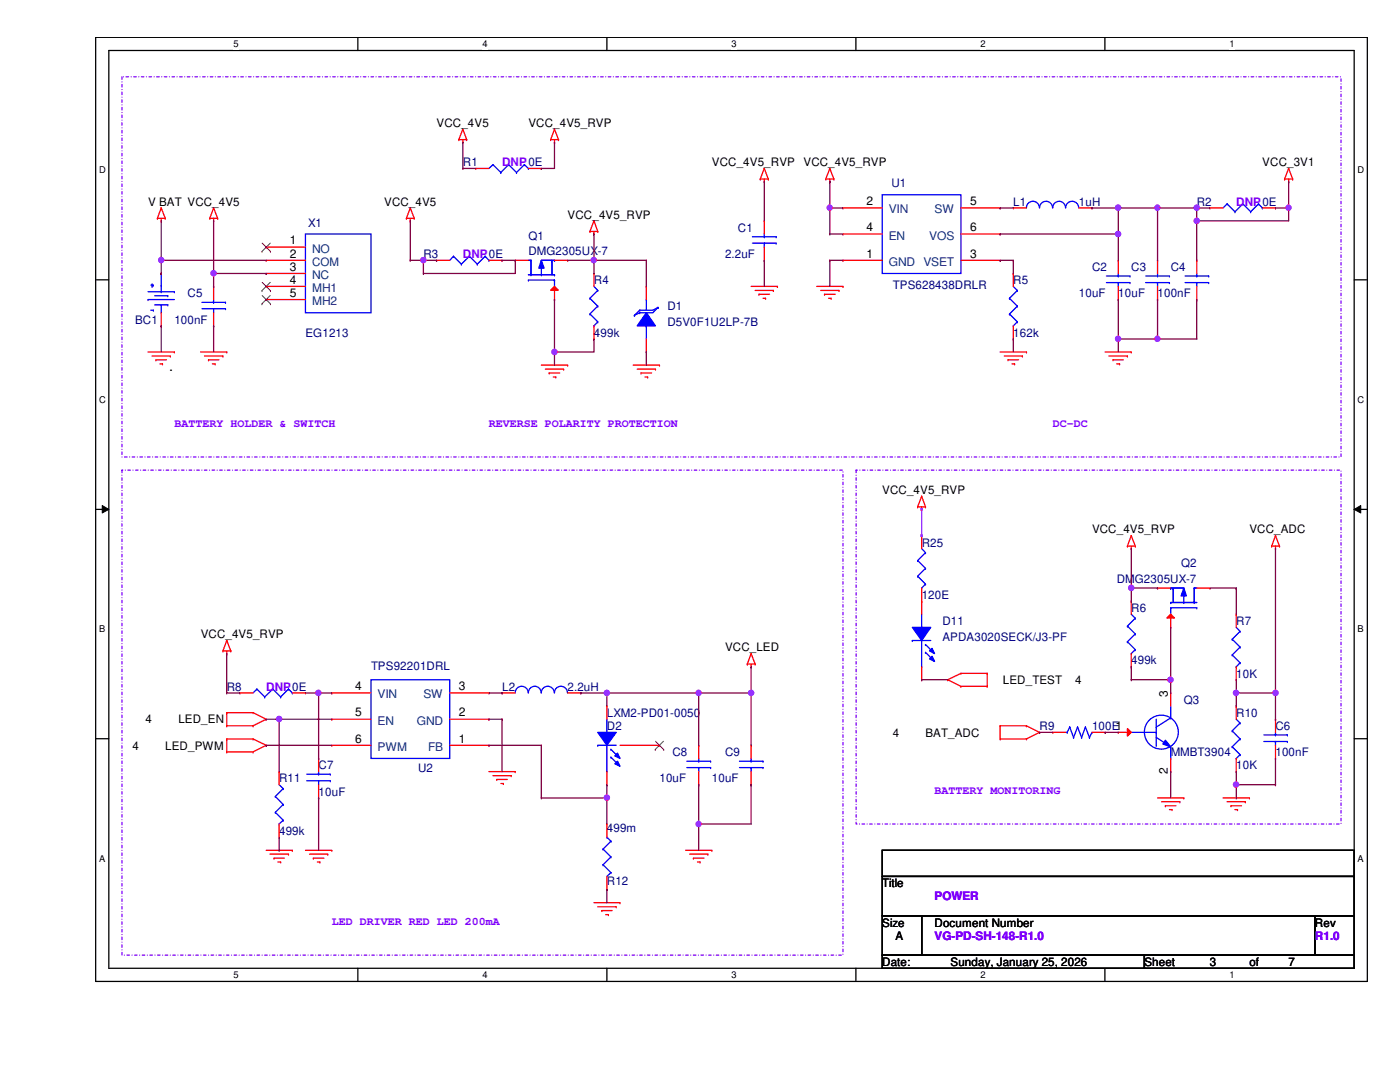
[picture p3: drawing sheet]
<svg xmlns="http://www.w3.org/2000/svg" width="279mm" height="216mm" viewBox="0 0 279 216" stroke-linecap="round" stroke-linejoin="round" font-family="sans-serif">
<path d="M19.1 7.5h253.8v188.3h-253.8zM21.7 10.1h248.6v183.1h-248.6z" fill="none" stroke="#000" stroke-width=".25"/>
<g fill="#fff">
<path d="M46.6 7.7h1v2.1h-1z"/>
<path d="M46.6 193.5h1v2.1h-1z"/>
</g>
<path d="M71.4 7.5v2.6M71.4 193.2v2.6" fill="none" stroke="#000" stroke-width=".25"/>
<g fill="#fff">
<path d="M96.3 7.7h1v2.1h-1z"/>
<path d="M96.3 193.5h1v2.1h-1z"/>
</g>
<path d="M121.1 7.5v2.6M121.1 193.2v2.6" fill="none" stroke="#000" stroke-width=".25"/>
<g fill="#fff">
<path d="M146 7.7h1v2.1h-1z"/>
<path d="M146 193.5h1v2.1h-1z"/>
</g>
<path d="M170.8 7.5v2.6M170.8 193.2v2.6" fill="none" stroke="#000" stroke-width=".25"/>
<g fill="#fff">
<path d="M195.7 7.7h1v2.1h-1z"/>
<path d="M195.7 193.5h1v2.1h-1z"/>
</g>
<path d="M220.5 7.5v2.6M220.5 193.2v2.6" fill="none" stroke="#000" stroke-width=".25"/>
<g fill="#fff">
<path d="M245.4 7.7h1v2.1h-1z"/>
<path d="M245.4 193.5h1v2.1h-1z"/>
<path d="M19.8 32.9h1.3v2.1h-1.3z"/>
<path d="M270.9 32.9h1.3v2.1h-1.3z"/>
<path d="M19.8 78.7h1.3v2.1h-1.3z"/>
<path d="M270.9 78.7h1.3v2.1h-1.3z"/>
</g>
<path d="M19.1 55.8h2.6M270.3 55.8h2.6" fill="none" stroke="#000" stroke-width=".25"/>
<g fill="#fff">
<path d="M19.8 124.5h1.2v2.1h-1.2z"/>
<path d="M270.9 124.5h1.3v2.1h-1.3z"/>
</g>
<path d="M19.1 101.6h2.6M270.3 101.6h2.6" fill="none" stroke="#000" stroke-width=".25"/>
<path d="M20.4 100.9l1.3 .7-1.3 .8zM270.3 101.6l1.3-.7v1.5z" fill="#000"/>
<path d="M20.4 100.9l1.3 .7-1.3 .8zM270.3 101.6l1.3-.7v1.5z" fill="none" stroke="#000" stroke-width=".2"/>
<g fill="#fff">
<path d="M19.8 170.3h1.2v2h-1.2z"/>
<path d="M270.9 170.3h1.3v2h-1.3z"/>
</g>
<path d="M19.1 147.4h2.6M270.3 147.4h2.6M176.1 169.7h94.2v5.2h-94.2zM176.1 174.9h94.2v7.9h-94.2zM176.1 182.8h7.8v7.8h-7.8zM176.1 190.6h52.3v2.6h-52.3zM183.9 182.8h78.5v7.8h-78.5zM228.4 190.6h41.9v2.6h-41.9zM262.4 182.8h7.9v7.8h-7.9z" fill="none" stroke="#000" stroke-width=".25"/>
<path d="M24.3 15.3h243.3v75.9h-243.3zM24.3 93.8h143.9v96.8h-143.9zM170.9 93.8h96.7v70.6h-96.7z" fill="none" stroke="#8000ff" stroke-width=".25" stroke-dasharray=".5 .5 0 .5"/>
<g fill="none" stroke="#f00" stroke-width=".25">
<path d="M91.6 27.9h.1M91.6 27.9h1.5M92.4 28.4h.1M92.4 25.8h.1M92.4 27.9v.5M92.4 25.8l-.8 2.1M92.4 25.8l.7 2.1M93.1 27.9h.1M109.9 27.9h.1M109.9 27.9h1.6M110.7 28.4h.1M110.7 25.8h.1"/>
<path d="M110.7 27.9v.5M110.7 25.8l-.8 2.1M110.7 25.8l.8 2.1M111.5 27.9h.1M151.7 35.7h.1M151.7 35.7h1.6M152.5 36.2h.1M152.5 33.6h.1M152.5 35.7v.5M152.5 33.6l-.8 2.1M152.5 33.6l.8 2.1M153.3 35.7h.1"/>
<path d="M164.8 35.7h.1M164.8 35.7h1.6M165.6 36.2h.1M165.6 33.6h.1M165.6 35.7v.5M165.6 33.6l-.8 2.1M165.6 33.6l.8 2.1M166.4 35.7h.1M256.4 35.7h.1M256.4 35.7h1.6M257.2 36.2h.1M257.2 33.6h.1"/>
<path d="M257.2 35.7v.5M257.2 33.6l-.8 2.1M257.2 33.6l.8 2.1M258 35.7h.1M31.4 43.6h.1M31.4 43.6h1.6M32.2 44.1h.1M32.2 41.5h.1M32.2 43.6v.5M32.2 41.5l-.8 2.1M32.2 41.5l.8 2.1M33 43.6h.1"/>
<path d="M41.9 43.6h.1M41.9 43.6h1.5M42.6 44.1h.1M42.6 41.5h.1M42.6 43.6v.5M42.6 41.5l-.7 2.1M42.6 41.5l.8 2.1M43.4 43.6h.1M81.1 43.6h.1M81.1 43.6h1.6M81.9 44.1h.1M81.9 41.5h.1"/>
<path d="M81.9 43.6v.5M81.9 41.5l-.8 2.1M81.9 41.5l.8 2.1M82.7 43.6h.1M117.7 46.2h.1M117.7 46.2h1.6M118.5 46.7h.1M118.5 44.1h.1M118.5 46.2v.5M118.5 44.1l-.8 2.1M118.5 44.1l.8 2.1M119.3 46.2h.1"/>
<path d="M149.9 57.1h5.3M150.7 58h3.6M151.5 58.7h.1M151.5 58.7h2.1M152.3 59.5h.5M152.8 59.5h.1M154.3 58h.1M155.2 57.1h.1M163 57.1h5.2M163.8 58h3.6M164.5 58.7h.1M164.5 58.7h2.2"/>
<path d="M165.4 59.5h.5M165.9 59.5h.1M167.4 58h.1M168.2 57.1h.1M29.5 70.2h5.3M30.4 71h3.6M31.1 71.8h.1M31.1 71.8h2.1M31.9 72.6h.5M32.4 72.6h.1M34 71h.1M34.8 70.2h.1"/>
<path d="M40 70.2h5.3M40.8 71h3.7M41.6 71.8h.1M41.6 71.8h2.1M42.4 72.6h.5M42.9 72.6h.1M44.5 71h.1M45.3 70.2h.1M108 72.9h5.3M108.8 73.7h3.7M109.6 74.4h.1M109.6 74.4h2.1"/>
<path d="M110.4 75.2h.5M110.9 75.2h.1M112.5 73.7h.1M113.3 72.9h.1M126.4 72.9h5.2M127.2 73.7h3.6M127.9 74.4h.1M127.9 74.4h2.1M128.7 75.2h.5M129.2 75.2h.1M130.8 73.7h.1M131.6 72.9h.1"/>
<path d="M199.6 70.2h5.3M200.4 71h3.6M201.2 71.8h.1M201.2 71.8h2.1M202 72.6h.5M202.5 72.6h.1M204 71h.1M204.9 70.2h.1M220.6 70.2h5.2M221.3 71h3.7M222.1 71.8h.1M222.1 71.8h2.1"/>
<path d="M222.9 72.6h.5M223.4 72.6h.1M225 71h.1M225.8 70.2h.1M183.9 99h.1M183.9 99l-.8 2.1M183.9 99l.8 2.1M183.1 101.1h.1M183.1 101.1h1.6M183.9 101.6h.1M183.9 101.1v.5M184.7 101.1h.1"/>
<path d="M225 109h.1M225 109h1.6M225.8 109.5h.1M225.8 106.9h.1M225.8 109v.5M225.8 106.9l-.8 2.1M225.8 106.9l.8 2.1M226.6 109h.1M253.8 109h.1M253.8 109h1.6M254.6 109.5h.1M254.6 106.9h.1"/>
<path d="M254.6 109v.5M254.6 106.9l-.8 2.1M254.6 106.9l.8 2.1M255.4 109h.1M44.5 129.9h.1M44.5 129.9h1.6M45.3 130.4h.1M45.3 127.8h.1M45.3 129.9v.5M45.3 127.8l-.8 2.1M45.3 127.8l.8 2.1M46.1 129.9h.1"/>
<path d="M149.1 132.5h.1M149.1 132.5h1.6M149.9 133.1h.1M149.9 130.4h.1M149.9 132.5v.6M149.9 130.4l-.8 2.1M149.9 130.4l.8 2.1M150.7 132.5h.1M189.1 135.6h.1M189.1 135.6l2.7 1.3M191.8 134.4h.1M191.8 136.9h.1"/>
<path d="M191.8 134.4l-2.7 1.2M191.8 134.4h5.2M191.8 136.9h5.2M197 134.4h.1M197 136.9h.1M197 134.4v2.5M45.3 142.2h.1M45.3 144.8h.1M45.3 147.4h.1M45.3 150h.1M45.3 142.2h5.2M45.3 142.2v2.6"/>
<path d="M45.3 147.4v2.6M45.3 144.8h5.2M45.3 147.4h5.2M45.3 150h5.2M50.5 142.2h.1M50.5 144.8h.1M50.5 147.4h.1M50.5 150h.1M50.5 142.2l2.6 1.3M50.5 147.4l2.6 1.3M53.1 143.5h.1M53.1 148.7h.1"/>
<path d="M53.1 143.5l-2.6 1.3M53.1 148.7l-2.6 1.3M97.6 154h5.2M98.4 154.8h3.6M99.1 155.5h.1M99.1 155.5h2.2M99.9 156.3h.6M100.5 156.3h.1M102 154.8h.1M102.8 154h.1M199.6 144.8h.1M199.6 147.4h.1"/>
<path d="M199.6 144.8h5.3M199.6 147.4h5.3M199.6 144.8v2.6M204.9 144.8h.1M204.9 147.4h.1M204.9 144.8l2.6 1.3M207.5 146.1h.1M207.5 146.1l-2.6 1.3M231 159.2h5.3M231.8 160h3.7M235.5 160h.1M236.3 159.2h.1"/>
<path d="M244.1 159.2h5.2M244.9 160h3.6M248.5 160h.1M249.3 159.2h.1M53.1 169.7h5.2M53.9 170.4h3.7M54.7 171.2h.1M54.7 171.2h2.1M55.5 172h.5M56 172h.1M57.6 170.4h.1M58.3 169.7h.1"/>
<path d="M61 169.7h5.2M61.8 170.4h3.6M62.5 171.2h.1M62.5 171.2h2.1M63.3 172h.5M63.8 172h.1M65.4 170.4h.1M66.2 169.7h.1M136.8 169.7h5.3M137.6 170.4h3.7M138.4 171.2h.1M138.4 171.2h2.1"/>
<path d="M139.2 172h.5M139.7 172h.1M141.3 170.4h.1M142.1 169.7h.1M232.6 160.8h.1M232.6 160.8h2.1M233.4 161.5h.5M233.9 161.5h.1M245.7 160.8h.1M245.7 160.8h2.1M246.5 161.5h.5M247 161.5h.1"/>
<path d="M118.5 180.1h5.2M119.3 180.9h3.7M120.1 181.7h.1M120.1 181.7h2.1M120.9 182.5h.5M121.4 182.5h.1M123 180.9h.1M123.7 180.1h.1"/>
</g>
<path d="M182.1 127.8h.1M182.1 127.8h3.7M183.9 125.2h.1M183.9 133.1h.1M183.9 122.6v2.6M183.9 127.8v5.3" fill="none" stroke="#00f" stroke-width=".25"/>
<path d="M182.1 125.2h3.7l-1.9 2.6z" fill-rule="evenodd" fill="#00f"/>
<path d="M182.1 125.2h3.7l-1.9 2.6z" fill="none" stroke="#00f" stroke-width=".25"/>
<path d="M186 130.9l.5 1.1-1-.5z" fill-rule="evenodd" fill="#00f"/>
<path d="M186 130.9l.5 1.1-1-.5z" fill="none" stroke="#00f" stroke-width=".25"/>
<path d="M186 129.4l.5 1-1-.5z" fill-rule="evenodd" fill="#00f"/>
<g fill="none" stroke="#00f" stroke-width=".25">
<path d="M176.1 38.9h15.7v15.7h-15.7zM29.5 59.8h.1M29.5 59.8h5.3M29.5 58.2h5.3M30.1 56.9h.5M30.4 57.1h.1M30.4 56.6v.5M30.6 56.9h.1M30.9 59h2.6M32.2 58.2h.1M32.2 54.6h.1M32.2 54.6v3.6"/>
<path d="M33.5 59h.1M34.8 58.2h.1M61 46.7h13v15.7h-13zM244.9 40.7h.1M244.9 40.7l-.8 .8M244.9 40.7l1.6 1.5M246.5 42.2h.1M248 40.7h.1M248 40.7l-1.5 1.5M248 40.7l1.6 1.5M249.6 42.2h.1M251.2 40.7h.1"/>
<path d="M251.2 40.7l-1.6 1.5M251.2 40.7l.7 .8M251.9 41.5h.1M30.1 61.9h.5M30.6 61.9h.1M30.9 60.8h2.6M32.2 60.8h.1M32.2 60.8v1.6M33.5 60.8h.1M184.7 128.6h.1M184.7 130.2h.1M184.7 128.6l1.6 1.6"/>
<path d="M184.7 130.2l1.6 1.5M186 129.4l.5 1-1-.5zM61.2 155.8h4.7M61.2 154.5h4.7M63.6 154.5h.1M63.6 155.8h.1M63.6 154v.5M63.6 155.8v.8M65.9 155.8h.1M65.9 154.5h.1M119.3 148.7h.1M119.3 148.7h3.7"/>
<path d="M121.1 146.1h.1M121.1 154h.1M121.1 143.5v2.6M121.1 148.7v5.3M121.9 149.5h.1M121.9 151.1h.1M121.9 149.5l1.6 1.6M121.9 151.1l1.6 1.6M120.4 172.6h.1M120.4 169.4h.1M120.4 172.6l1.5 1.5M120.4 169.4l1.5 1.6"/>
<path d="M121.1 167h.1M121.1 167l.8 .9M121.9 174.1h.1M121.9 171h.1M121.9 167.9h.1M121.9 174.1l-.8 .8M121.9 171l-1.5 1.6M121.9 167.9l-1.5 1.5"/>
</g>
<g fill="none" stroke="#f00" stroke-width=".25">
<path d="M32.2 54.6h.1M53.1 49.3h.1M53.1 51.9h.1M53.1 54.6h.1M53.1 57.1h.1M53.1 59.8h.1M53.1 51.9h7.9M53.1 49.3h7.9M53.1 54.6h7.9M53.1 57.1h7.9M53.1 59.8h7.9M168.2 51.9h.1"/>
<path d="M168.2 41.5h.1M168.2 46.7h.1M168.2 51.9h7.9M168.2 41.5h7.9M168.2 46.7h7.9M191.8 51.9h7.8M191.8 41.5h7.8M191.8 46.7h7.8M199.6 51.9h.1M199.6 41.5h.1M199.6 46.7h.1M241.5 41.5h.1"/>
<path d="M241.5 41.5h2.6M251.9 41.5h2.7M254.6 41.5h.1M32.2 65h.1M32.2 62.4v2.6M183.9 120h.1M183.9 120v2.6M183.9 135.6h.1M183.9 133.1v2.5M63.6 151.3h.1M63.6 159.2h.1M63.6 151.3v2.7"/>
<path d="M63.6 156.6v2.6M121.1 177.5h.1M121.1 164.4h.1M121.1 164.4v2.6M121.1 174.9v2.6"/>
</g>
<path d="M52.3 50.2h.1M52.3 58h.1M52.3 48.5l1.7 1.7M52.3 56.3l1.7 1.7M52.3 59l1.7 1.6M53.9 48.5l-1.6 1.7M53.9 56.3l-1.6 1.7M53.9 59l-1.6 1.6M54 50.2h.1M54 58h.1M52.3 60.6h.1M54 60.6h.1" fill="none" stroke="#804000" stroke-width=".2"/>
<path d="M119.3 146.1h3.7l-1.9 2.6z" fill-rule="evenodd" fill="#00f"/>
<path d="M119.3 146.1h3.7l-1.9 2.6z" fill="none" stroke="#00f" stroke-width=".25"/>
<path d="M122.7 152.4l.5-.5 .5 1z" fill-rule="evenodd" fill="#00f"/>
<path d="M122.7 152.4l.5-.5 .5 1z" fill="none" stroke="#00f" stroke-width=".25"/>
<path d="M122.7 150.8l.5-.5 .5 1z" fill-rule="evenodd" fill="#00f"/>
<g fill="none" stroke="#00f" stroke-width=".25">
<path d="M233.6 117.3h.1M233.6 117.3h2.7M234.1 117.6h.1M234.1 117.3h.1M234.1 117.3v2.9M236.3 118.7v1.5M238.3 117.3h.1M238.3 120h.1M238.3 117.3h.5M238.3 117.3v2.9M233.6 120.2h.1M233.6 121.3h.1"/>
<path d="M233.6 120.2h5.2M233.6 121.3v1.3M233.6 121.3h5.2M236.3 120.2h.1M238.3 120.2h.1M238.8 121.3h.1M122.7 150.8l.5-.5 .5 1z"/>
</g>
<path d="M121.1 140.9h.1M121.1 156.6h.1M121.1 140.9v2.6M121.1 154v2.6M123.7 148.7h7.9M131.6 148.7h.1" fill="none" stroke="#f00" stroke-width=".25"/>
<path d="M130.8 149.6h.1M130.8 147.9l1.7 1.7M132.4 147.9l-1.6 1.7M132.5 149.6h.1" fill="none" stroke="#804000" stroke-width=".2"/>
<path d="M236.3 117.3l.5 1.6h-1.1z" fill="#00f"/>
<path d="M236.3 117.3l.5 1.6h-1.1z" fill="none" stroke="#00f" stroke-width=".25"/>
<path d="M233.6 122.6l.8 .7h-1.5z" fill="#f00"/>
<path d="M231 117.3h.1M231 117.3h2.6M238.8 117.3h2.7M241.5 117.3h.1M233.6 122.6l.8 .7h-1.5zM233.6 125.2h.1M233.6 122.6v2.6" fill="none" stroke="#f00" stroke-width=".25"/>
<g fill="none" stroke="#00f" stroke-width=".25">
<path d="M105.5 55.9h.1M105.5 54.8h5.2M105.5 51.9h.5M105.5 55.9h5.2M106 51.9h.1M106 54.6h.1M106 54.8h.1M106 51.9v2.9M108 54.8h.1M108 51.9h2.7M108 53.3v1.5M110.2 52.2h.1"/>
<path d="M110.2 51.9h.1M110.2 51.9v2.9M110.7 54.8h.1M110.7 51.9h.1M110.7 55.9h.1M110.7 55.9v1.2"/>
</g>
<path d="M108 51.9l.6 1.6h-1.1z" fill="#00f"/>
<path d="M108 51.9l.6 1.6h-1.1z" fill="none" stroke="#00f" stroke-width=".25"/>
<path d="M109.9 57.9l.8-.8 .7 .8z" fill="#f00"/>
<g fill="none" stroke="#f00" stroke-width=".25">
<path d="M102.8 51.9h.1M102.8 51.9h2.7M109.9 57.9l.8-.8 .7 .8zM110.7 59.8h.1M110.7 57.1v2.7M110.7 51.9h2.6M113.3 51.9h.1M202.2 41.5h.1M202.2 41.5h2.7M215.3 41.5h2.6M217.9 41.5h.1M183.9 106.9h.1"/>
<path d="M183.9 120h.1M183.9 106.9v2.6M183.9 117.3v2.7M66.2 138.3h.1M66.2 138.3h7.8M89.7 138.3h7.9M97.6 138.3h.1M100.2 138.3h.1M100.2 138.3h2.6M113.3 138.3h2.6M115.9 138.3h.1M66.2 143.5h.1"/>
<path d="M66.2 148.7h.1M66.2 148.7h7.8M66.2 143.5h7.8M89.7 148.7h7.9M89.7 143.5h7.9M97.6 148.7h.1M97.6 143.5h.1M149.9 148.7h.1M149.9 156.6h.1M149.9 148.7v2.6M149.9 154v2.6M254.6 143.5h.1"/>
<path d="M254.6 151.3h.1M254.6 143.5v2.6M254.6 148.7v2.6"/>
</g>
<g fill="none" stroke="#00f" stroke-width=".25">
<path d="M129 59.8h.1M129 59.8v2.1M204.9 41.5a1.29 1.29 0 0 1 1.2-1.3 1.29 1.29 0 0 1 1.3 1.3 1.31 1.31 0 0 1 1.3-1.3 1.31 1.31 0 0 1 1.4 1.3M210.1 41.5a1.27 1.27 0 0 1 1.3-1.3 1.27 1.27 0 0 1 1.2 1.3M212.7 41.5a1.29 1.29 0 0 1 1.3-1.3 1.29 1.29 0 0 1 1.3 1.3M129 65h.1M129 65v2.6M183.1 111.8h.1M183.1 115h.1M183.1 111.8l1.6 1.6M183.1 115l1.6 1.5M183.9 117.3h.1"/>
<path d="M183.9 109.5l.8 .8M184.7 110.3h.1M184.7 113.4h.1M184.7 116.5h.1M184.7 110.3l-1.6 1.5M184.7 113.4l-1.6 1.6M184.7 116.5l-.8 .8M74 135.6h15.7v15.7h-15.7zM102.8 138.3a1.29 1.29 0 0 1 1.3-1.4 1.29 1.29 0 0 1 1.3 1.4M105.5 138.3a1.27 1.27 0 0 1 1.2-1.4 1.27 1.27 0 0 1 1.3 1.4M108 138.3a1.29 1.29 0 0 1 1.3-1.4 1.29 1.29 0 0 1 1.3 1.4M110.7 138.3a1.29 1.29 0 0 1 1.3-1.4 1.29 1.29 0 0 1 1.2 1.4"/>
<path d="M147.6 153.2h4.7M147.6 151.9h4.7M149.9 151.9h.1M149.9 153.2h.1M149.9 151.3v.6M149.9 153.2v.8M152.3 153.2h.1M152.3 151.9h.1M252.2 148h4.7M252.2 146.6h4.7M254.6 146.6h.1M254.6 148h.1"/>
<path d="M254.6 146.1v.5M254.6 148v.7M256.9 148h.1M256.9 146.6h.1"/>
</g>
<path d="M129 62.4l1.8 2.6h-3.6z" fill-rule="evenodd" fill="#00f"/>
<g fill="none" stroke="#00f" stroke-width=".25">
<path d="M98.4 32.9h.1M98.4 32.9l-.8 .7M98.4 32.9l1.5 1.5M99.9 34.4h.1M101.5 32.9h.1M101.5 32.9l-1.6 1.5M101.5 32.9l1.6 1.5M103.1 34.4h.1M104.6 32.9h.1M104.6 32.9l-1.5 1.5M104.6 32.9l.9 .7M105.5 33.6h.1"/>
<path d="M42.6 59.8v.5M90.5 51.1h.1M90.5 51.1l-.8 .8M90.5 51.1l1.6 1.6M92.1 52.7h.1M93.7 51.1h.1M93.7 51.1l-1.6 1.6M93.7 51.1l1.6 1.6M95.3 52.7h.1M96.8 51.1h.1M96.8 51.1l-1.5 1.6M96.8 51.1l.8 .8"/>
<path d="M97.6 51.9h.1M150.2 48.5h4.7M150.2 47.2h4.7M152.5 47.2h.1M152.5 48.5h.1M152.5 46.7v.5M152.5 48.5v.8M154.9 48.5h.1M154.9 47.2h.1M201.5 59.5h.1M201.5 59.5l1.5 1.6M202.2 57.1l.8 .9"/>
<path d="M203 58h.1M203 58l-1.5 1.5M220.8 56.4h4.7M220.8 55.1h4.7M223.2 55.1h.1M223.2 56.4h.1M223.2 54.6v.5M223.2 56.4v.7M225.5 56.4h.1M225.5 55.1h.1M228.6 56.4h4.8M228.6 55.1h4.8"/>
<path d="M231 55.1h.1M231 56.4h.1M231 54.6v.5M231 56.4v.7M233.4 56.4h.1M233.4 55.1h.1M236.5 56.4h4.7M236.5 55.1h4.7M238.8 55.1h.1M238.8 56.4h.1M238.8 54.6v.5M238.8 56.4v.7"/>
<path d="M241.2 56.4h.1M241.2 55.1h.1M40.3 61.6h4.7M40.3 60.3h4.7M42.6 60.3h.1M42.6 61.6h.1M42.6 61.6v.8M45 61.6h.1M45 60.3h.1M126.6 62.9h.1M127.7 61.9h.1M127.7 62.4h.1"/>
<path d="M127.7 61.9l-1.1 1M127.7 62.4l-1.1 .5M129 62.4l1.8 2.6h-3.6zM131.3 61.3h.1M131.3 61.3l-1 .6h-2.6M131.3 61.3l-1 1.1h-2.6M201.5 62.7h.1M201.5 62.7l1.5 1.5M202.2 65h.1M203 61.1h.1M203 64.2h.1M203 61.1l-1.5 1.6"/>
<path d="M203 64.2l-.8 .8M51.3 137.5h.1M51.3 137.5l-.8 .8M51.3 137.5l1.5 1.6M52.8 139.1h.1M54.4 137.5h.1M54.4 137.5l-1.6 1.6M54.4 137.5l1.6 1.6M56 139.1h.1M57.6 137.5h.1M57.6 137.5l-1.6 1.6M57.6 137.5l.7 .8"/>
<path d="M58.3 138.3h.1M225 124.9h.1M225 128.1h.1M225 124.9l1.6 1.6M225 128.1l1.6 1.5M225.8 130.4h.1M225.8 122.6l.8 .8M226.6 123.4h.1M226.6 126.5h.1M226.6 129.6h.1M226.6 123.4l-1.6 1.5M226.6 126.5l-1.6 1.6"/>
<path d="M226.6 129.6l-.8 .8M54.9 158.9h.1M54.9 158.9l1.6 1.6M55.7 156.6l.8 .8M56.5 157.4h.1M56.5 157.4l-1.6 1.5M137.1 153.2h4.7M137.1 151.9h4.7M139.4 151.9h.1M139.4 153.2h.1M139.4 151.3v.6M139.4 153.2v.8"/>
<path d="M141.8 153.2h.1M141.8 151.9h.1M212.7 146.1h.3M213 146.1h.1M213.5 145.1h.1M213.5 145.1l-.5 1M213.5 145.1l.7 2.1M214.2 147.2h.1M215.1 145.1h.1M215.1 145.1l-.9 2.1M215.1 145.1l.8 2.1M215.9 147.2h.1"/>
<path d="M216.6 145.1h.1M216.6 145.1l-.7 2.1M216.6 145.1l.8 2.1M217.4 147.2h.1M217.9 146.1h.1M217.9 146.1l-.5 1.1M225.8 146.1h5M230.8 146.1h.1M230.8 148.7h.1M230.8 145.1h.1M230.8 143.5v5.2M230.8 147.2l2.8 1.8"/>
<path d="M233.6 143.3h.1M233.6 149h.1M233.6 151.3h.1M233.6 140.9v2.4M233.6 149v2.3M233.6 143.3l-2.8 1.8M245.9 145.8h.1M245.9 149h.1M245.9 145.8l1.6 1.6M245.9 149l1.6 1.6M246.7 151.3h.1M246.7 143.5l.8 .8"/>
<path d="M247.5 144.3h.1M247.5 147.4h.1M247.5 150.6h.1M247.5 144.3l-1.6 1.5M247.5 147.4l-1.6 1.6M247.5 150.6l-.8 .7M54.9 162.1h.1M54.9 162.1l1.6 1.6M55.7 164.4h.1M56.5 160.5h.1M56.5 163.7h.1M56.5 160.5l-1.6 1.6"/>
<path d="M56.5 163.7l-.8 .7"/>
<circle cx="231.8" cy="146.1" r="3.4"/>
</g>
<g fill="none" stroke="#f00" stroke-width=".25">
<path d="M95 33.6h.1M95 33.6h2.6M105.5 33.6h2.5M108 33.6h.1M42.6 57.1h.1M42.6 57.1v2.7M87.1 51.9h.1M87.1 51.9h2.6M97.6 51.9h2.6M100.2 51.9h.1M129 57.1h.1M129 57.1v2.7"/>
<path d="M152.5 44.1h.1M152.5 51.9h.1M152.5 44.1v2.6M152.5 49.3v2.6M202.2 54.6h.1M202.2 54.6v2.5M223.2 51.9h.1M223.2 59.8h.1M223.2 51.9v2.7M223.2 57.1v2.7M231 51.9h.1M231 59.8h.1"/>
<path d="M231 51.9v2.7M231 57.1v2.7M238.8 51.9h.1M238.8 59.8h.1M238.8 51.9v2.7M238.8 57.1v2.7M42.6 65h.1M42.6 62.4v2.6M129 70.2h.1M129 67.6v2.6M202.2 67.6h.1M202.2 65v2.6"/>
<path d="M225.8 120h.1M225.8 120v2.6M47.9 138.3h.1M47.9 138.3h2.6M58.3 138.3h2.7M61 138.3h.1M225.8 133.1h.1M225.8 130.4v2.7M55.7 154h.1M55.7 154v2.6M139.4 148.7h.1M139.4 156.6h.1"/>
<path d="M139.4 148.7v2.6M139.4 154v2.6M210.1 146.1h.1M210.1 146.1h2.6M217.9 146.1h2.7M220.6 146.1h.1M246.7 140.9h.1M246.7 154h.1M246.7 140.9v2.6M246.7 151.3v2.7M55.7 167h.1M55.7 164.4v2.6"/>
</g>
<path d="M232.6 147.7l1 1.3-1.5-.5z" fill="#00f"/>
<path d="M232.6 147.7l1 1.3-1.5-.5z" fill="none" stroke="#00f" stroke-width=".25"/>
<path d="M225 145.4l.8 .7-.8 .8z" fill="#f00"/>
<g fill="none" stroke="#f00" stroke-width=".25">
<path d="M118.5 54.6h.1M118.5 54.6v2.5M118.5 67.6h.1M118.5 65v2.6M233.6 138.3h.1M233.6 138.3v2.6M246.7 122.6h.1M246.7 135.6h.1M246.7 122.6v2.6M246.7 133.1v2.5M223.2 146.1h.1M223.2 146.1h2.6"/>
<path d="M225 145.4l.8 .7-.8 .8zM233.6 154h.1M233.6 151.3v2.7"/>
</g>
<g fill="none" stroke="#00f" stroke-width=".25">
<path d="M117.7 59.5h.1M117.7 59.5l1.6 1.6M118.5 57.1l.8 .9M119.3 58h.1M119.3 58l-1.6 1.5M117.7 62.7h.1M117.7 62.7l1.6 1.5M118.5 65h.1M119.3 61.1h.1M119.3 64.2h.1M119.3 61.1l-1.6 1.6M119.3 64.2l-.8 .8"/>
<path d="M245.9 127.5h.1M245.9 130.7h.1M245.9 127.5l1.6 1.6M245.9 130.7l1.6 1.5M246.7 133.1h.1M246.7 125.2l.8 .8M247.5 126h.1M247.5 129.1h.1M247.5 132.2h.1M247.5 126l-1.6 1.5M247.5 129.1l-1.6 1.6M247.5 132.2l-.8 .9"/>
</g>
<path d="M113.3 51.9h5.2M118.5 51.9h.1" fill="none" stroke="#800040" stroke-width=".25"/>
<circle cx="118.5" cy="51.9" r=".51" fill="#f0f"/>
<circle cx="118.5" cy="51.9" r=".51" fill="none" stroke="#f0f" stroke-width=".25"/>
<g fill="none" stroke="#800040" stroke-width=".25">
<path d="M92.4 33.6h.1M92.4 28.4h.1M92.4 33.6h2.6M92.4 28.4v5.2M108 33.6h.1M110.7 28.4h.1M110.7 28.4v5.2h-2.7M165.6 36.2h.1M165.6 36.2v5.3M32.2 51.9h.1M32.2 44.1v7.8M42.6 54.6h.1"/>
<path d="M42.6 54.6h10.5M42.6 44.1v10.5M53.1 54.6h.1M81.9 51.9h.1M81.9 44.1v7.8M110.7 59.8h.1M110.7 59.8v10.4M118.5 51.9h.1M118.5 46.7h.1M118.5 46.7v7.9M165.6 51.9h.1M165.6 51.9v5.2"/>
<path d="M32.2 65h.1M32.2 65v5.2M118.5 67.6h.1M118.5 67.6v2.6"/>
</g>
<circle cx="165.6" cy="41.4" r=".5" fill="#f0f"/>
<circle cx="165.6" cy="41.4" r=".5" fill="none" stroke="#f0f" stroke-width=".25"/>
<g fill="none" stroke="#800040" stroke-width=".25">
<path d="M152.5 36.2h.1M152.5 36.2v7.9M152.5 51.9h.1M152.5 51.9v5.2M165.6 46.7h.1M165.6 41.5h.1M165.6 51.9h.1M165.6 46.7h2.6M165.6 41.5h2.6M165.6 41.5v5.2M165.6 51.9h2.6M199.6 51.9h.1"/>
<path d="M199.6 41.5h.1M199.6 46.7h.1M199.6 46.7h23.6M199.6 41.5h2.6M199.6 51.9h2.6M202.2 51.9h.1M202.2 51.9v2.7M217.9 41.5h.1M217.9 41.5h5.3M202.2 67.6h.1M202.2 67.6v2.6"/>
</g>
<circle cx="223.1" cy="46.7" r=".51" fill="#f0f"/>
<circle cx="223.1" cy="46.7" r=".51" fill="none" stroke="#f0f" stroke-width=".25"/>
<path d="M223.2 41.5h.1M223.2 41.5v5.2" fill="none" stroke="#800040" stroke-width=".25"/>
<circle cx="223.1" cy="41.4" r=".51" fill="#f0f"/>
<circle cx="223.1" cy="41.4" r=".51" fill="none" stroke="#f0f" stroke-width=".25"/>
<path d="M223.2 59.8h.1M223.2 59.8v7.8" fill="none" stroke="#800040" stroke-width=".25"/>
<circle cx="223.1" cy="67.6" r=".51" fill="#f0f"/>
<circle cx="223.1" cy="67.6" r=".51" fill="none" stroke="#f0f" stroke-width=".25"/>
<path d="M223.2 46.7h.1M223.2 46.7v5.2M238.8 59.8h.1M238.8 41.5h.1M238.8 41.5v2.6M238.8 59.8v7.8M223.2 67.6h.1M223.2 67.6v2.6M223.2 67.6h7.8" fill="none" stroke="#800040" stroke-width=".25"/>
<circle cx="238.8" cy="41.4" r=".51" fill="#f0f"/>
<circle cx="238.8" cy="41.4" r=".51" fill="none" stroke="#f0f" stroke-width=".25"/>
<path d="M223.2 41.5h.1M223.2 41.5h7.8M45.3 130.4h.1M45.3 130.4v7.9M115.9 138.3h.1M115.9 138.3h5.2M149.9 133.1h.1M149.9 133.1v5.2" fill="none" stroke="#800040" stroke-width=".25"/>
<circle cx="121.1" cy="138.3" r=".51" fill="#f0f"/>
<circle cx="121.1" cy="138.3" r=".51" fill="none" stroke="#f0f" stroke-width=".25"/>
<g fill="none" stroke="#800040" stroke-width=".25">
<path d="M121.1 138.3h.1M121.1 138.3v2.6M97.6 143.5h.1M97.6 148.7h.1M97.6 143.5h2.6M97.6 148.7h10.4M100.2 143.5h.1M100.2 143.5v10.5M108 148.7h.1M108 159.2h.1M108 148.7v10.5M121.1 156.6h.1"/>
<path d="M121.1 156.6v2.6h-13.1"/>
</g>
<circle cx="121.1" cy="159.2" r=".51" fill="#f0f"/>
<circle cx="121.1" cy="159.2" r=".51" fill="none" stroke="#f0f" stroke-width=".25"/>
<g fill="none" stroke="#800040" stroke-width=".25">
<path d="M121.1 138.3h18.3M139.4 138.3h.1M139.4 138.3v10.4M53.1 143.5h.1M53.1 148.7h.1M53.1 143.5h2.6M53.1 148.7h13.1M55.7 143.5h.1M55.7 143.5v10.5M121.1 159.2h.1M121.1 159.2v5.2M139.4 156.6h.1"/>
<path d="M139.4 156.6v7.8M121.1 177.5h.1M121.1 177.5v2.6"/>
</g>
<circle cx="55.7" cy="143.5" r=".51" fill="#f0f"/>
<circle cx="55.7" cy="143.5" r=".51" fill="none" stroke="#f0f" stroke-width=".25"/>
<path d="M225.8 117.3h.1M225.8 109.5v7.8M225.8 117.3h5.2M231 117.3h.1M55.7 143.5h.1M55.7 143.5h10.5" fill="none" stroke="#800040" stroke-width=".25"/>
<circle cx="225.8" cy="117.3" r=".51" fill="#f0f"/>
<circle cx="225.8" cy="117.3" r=".51" fill="none" stroke="#f0f" stroke-width=".25"/>
<path d="M233.6 135.6h.1M233.6 125.2v10.4" fill="none" stroke="#800040" stroke-width=".25"/>
<circle cx="233.6" cy="135.6" r=".51" fill="#f0f"/>
<circle cx="233.6" cy="135.6" r=".51" fill="none" stroke="#f0f" stroke-width=".25"/>
<path d="M110.7 70.2h.1M110.7 70.2h7.8M207.5 146.1h.1M207.5 146.1h2.6M233.6 154h.1M233.6 154v5.2" fill="none" stroke="#800040" stroke-width=".25"/>
<circle cx="110.7" cy="70.2" r=".51" fill="#f0f"/>
<circle cx="110.7" cy="70.2" r=".51" fill="none" stroke="#f0f" stroke-width=".25"/>
<path d="M42.6 57.1h.1M42.6 54.6v2.5M42.6 65h.1M42.6 65v5.2" fill="none" stroke="#800040" stroke-width=".25"/>
<circle cx="42.6" cy="54.5" r=".51" fill="#f0f"/>
<circle cx="42.6" cy="54.5" r=".51" fill="none" stroke="#f0f" stroke-width=".25"/>
<path d="M32.2 51.9h.1M32.2 54.6h.1M32.2 51.9h20.9M32.2 51.9v2.7" fill="none" stroke="#800040" stroke-width=".25"/>
<circle cx="32.2" cy="51.9" r=".51" fill="#f0f"/>
<circle cx="32.2" cy="51.9" r=".51" fill="none" stroke="#f0f" stroke-width=".25"/>
<g fill="none" stroke="#800040" stroke-width=".25">
<path d="M81.9 51.9h5.2M84.5 51.9h.1M84.5 54.6h.1M84.5 51.9v2.7M87.1 51.9h.1M100.2 51.9h.1M100.2 51.9h2.6M102.8 51.9h.1M102.8 51.9v2.7h-18.3M118.5 51.9h.1M118.5 51.9h10.5M129 51.9h.1"/>
<path d="M129 51.9v5.2M110.7 70.2h.1M110.7 70.2v2.7M129 70.2h.1M129 70.2v2.7"/>
</g>
<circle cx="84.5" cy="51.9" r=".51" fill="#f0f"/>
<circle cx="84.5" cy="51.9" r=".51" fill="none" stroke="#f0f" stroke-width=".25"/>
<path d="M231 59.8h.1M231 59.8v7.8M231 67.6h.1M231 67.6h7.8" fill="none" stroke="#800040" stroke-width=".25"/>
<circle cx="231" cy="67.6" r=".5" fill="#f0f"/>
<circle cx="231" cy="67.6" r=".5" fill="none" stroke="#f0f" stroke-width=".25"/>
<path d="M231 41.5h.1M231 41.5v10.4" fill="none" stroke="#800040" stroke-width=".25"/>
<circle cx="231" cy="41.4" r=".5" fill="#f0f"/>
<circle cx="231" cy="41.4" r=".5" fill="none" stroke="#f0f" stroke-width=".25"/>
<path d="M257.2 36.2h.1M257.2 36.2v5.3h-2.6M231 41.5h.1M231 41.5h10.5M238.8 41.5h.1M254.6 41.5h.1" fill="none" stroke="#800040" stroke-width=".25"/>
<circle cx="257.1" cy="41.4" r=".5" fill="#f0f"/>
<circle cx="257.1" cy="41.4" r=".5" fill="none" stroke="#f0f" stroke-width=".25"/>
<path d="M238.8 44.1h.1M257.2 41.5h.1M257.2 41.5v2.6h-18.4" fill="none" stroke="#800040" stroke-width=".25"/>
<circle cx="238.8" cy="44.1" r=".51" fill="#f0f"/>
<circle cx="238.8" cy="44.1" r=".51" fill="none" stroke="#f0f" stroke-width=".25"/>
<path d="M238.8 44.1h.1M238.8 44.1v7.8M149.9 156.6h.1M149.9 156.6v7.8h-10.5M139.4 164.4h.1" fill="none" stroke="#800040" stroke-width=".25"/>
<circle cx="139.4" cy="164.4" r=".5" fill="#f0f"/>
<circle cx="139.4" cy="164.4" r=".5" fill="none" stroke="#f0f" stroke-width=".25"/>
<path d="M139.4 138.3h.1M139.4 138.3h10.5M149.9 138.3h.1M149.9 138.3v10.4M139.4 164.4h.1M139.4 164.4v5.3" fill="none" stroke="#800040" stroke-width=".25"/>
<circle cx="149.9" cy="138.3" r=".51" fill="#f0f"/>
<circle cx="149.9" cy="138.3" r=".51" fill="none" stroke="#f0f" stroke-width=".25"/>
<circle cx="139.4" cy="138.3" r=".5" fill="#f0f"/>
<circle cx="139.4" cy="138.3" r=".5" fill="none" stroke="#f0f" stroke-width=".25"/>
<g fill="none" stroke="#800040" stroke-width=".25">
<path d="M241.5 117.3h5.2M246.7 117.3h.1M45.3 138.3h.1M45.3 138.3h2.6M61 138.3h2.6M63.6 138.3h.1M63.6 138.3v13M97.6 138.3h2.6M100.2 138.3h.1M225.8 133.1h.1M225.8 135.6h.1M225.8 133.1v2.5"/>
<path d="M225.8 135.6h7.8M63.6 151.3h.1"/>
</g>
<circle cx="63.5" cy="138.3" r=".51" fill="#f0f"/>
<circle cx="63.5" cy="138.3" r=".51" fill="none" stroke="#f0f" stroke-width=".25"/>
<g fill="none" stroke="#800040" stroke-width=".25">
<path d="M225.8 120h.1M225.8 117.3v2.7M246.7 117.3h.1M246.7 117.3v5.3M63.6 138.3h2.6M66.2 138.3h.1M233.6 138.3h.1M233.6 135.6v2.7M63.6 159.2h.1M63.6 159.2v10.5M220.6 146.1h.1M220.6 146.1h2.6"/>
<path d="M246.7 156.6h.1M246.7 154v2.6"/>
</g>
<circle cx="246.7" cy="156.5" r=".51" fill="#f0f"/>
<circle cx="246.7" cy="156.5" r=".51" fill="none" stroke="#f0f" stroke-width=".25"/>
<path d="M246.7 138.3h.1M246.7 135.6v2.7" fill="none" stroke="#800040" stroke-width=".25"/>
<circle cx="246.7" cy="138.3" r=".51" fill="#f0f"/>
<circle cx="246.7" cy="138.3" r=".51" fill="none" stroke="#f0f" stroke-width=".25"/>
<path d="M254.6 109.5v28.8M254.6 138.3h.1M254.6 138.3h-7.9v2.6M246.7 140.9h.1" fill="none" stroke="#800040" stroke-width=".25"/>
<circle cx="254.5" cy="138.3" r=".51" fill="#f0f"/>
<g fill="none" stroke="#f0f" stroke-width=".25">
<path d="M183.9 106.9h.1M183.9 101.6v5.3"/>
<circle cx="254.5" cy="138.3" r=".51"/>
</g>
<path d="M183.9 135.6h.1M183.9 135.6h5.2M254.6 138.3v5.2M246.7 156.6h.1M246.7 159.2h.1M246.7 156.6h7.9M246.7 156.6v2.6M254.6 156.6h.1M254.6 143.5h.1M254.6 151.3v5.3M55.7 169.7h.1M55.7 167v2.7" fill="none" stroke="#800040" stroke-width=".25"/>
<path d="M183.8 101.5h.3v.3h-.3z" fill-rule="evenodd" fill="#f0f"/>
<path d="M183.8 101.5h.3v.3h-.3z" fill="none" stroke="#f0f" stroke-width=".25"/>
<path d="M183.8 106.7h.3v.3h-.3z" fill-rule="evenodd" fill="#f0f"/>
<path d="M183.8 106.7h.3v.3h-.3z" fill="none" stroke="#f0f" stroke-width=".25"/>
<circle cx="118.5" cy="51.9" r=".51" fill="#f0f"/>
<circle cx="118.5" cy="51.9" r=".51" fill="none" stroke="#f0f" stroke-width=".25"/>
<circle cx="165.6" cy="41.4" r=".5" fill="#f0f"/>
<circle cx="165.6" cy="41.4" r=".5" fill="none" stroke="#f0f" stroke-width=".25"/>
<circle cx="223.1" cy="46.7" r=".51" fill="#f0f"/>
<circle cx="223.1" cy="46.7" r=".51" fill="none" stroke="#f0f" stroke-width=".25"/>
<circle cx="223.1" cy="41.4" r=".51" fill="#f0f"/>
<circle cx="223.1" cy="41.4" r=".51" fill="none" stroke="#f0f" stroke-width=".25"/>
<circle cx="223.1" cy="67.6" r=".51" fill="#f0f"/>
<circle cx="223.1" cy="67.6" r=".51" fill="none" stroke="#f0f" stroke-width=".25"/>
<circle cx="238.8" cy="41.4" r=".51" fill="#f0f"/>
<circle cx="238.8" cy="41.4" r=".51" fill="none" stroke="#f0f" stroke-width=".25"/>
<circle cx="121.1" cy="138.3" r=".51" fill="#f0f"/>
<circle cx="121.1" cy="138.3" r=".51" fill="none" stroke="#f0f" stroke-width=".25"/>
<circle cx="121.1" cy="159.2" r=".51" fill="#f0f"/>
<circle cx="121.1" cy="159.2" r=".51" fill="none" stroke="#f0f" stroke-width=".25"/>
<circle cx="55.7" cy="143.5" r=".51" fill="#f0f"/>
<circle cx="55.7" cy="143.5" r=".51" fill="none" stroke="#f0f" stroke-width=".25"/>
<circle cx="225.8" cy="117.3" r=".51" fill="#f0f"/>
<circle cx="225.8" cy="117.3" r=".51" fill="none" stroke="#f0f" stroke-width=".25"/>
<circle cx="233.6" cy="135.6" r=".51" fill="#f0f"/>
<circle cx="233.6" cy="135.6" r=".51" fill="none" stroke="#f0f" stroke-width=".25"/>
<circle cx="110.7" cy="70.2" r=".51" fill="#f0f"/>
<circle cx="110.7" cy="70.2" r=".51" fill="none" stroke="#f0f" stroke-width=".25"/>
<circle cx="42.6" cy="54.5" r=".51" fill="#f0f"/>
<circle cx="42.6" cy="54.5" r=".51" fill="none" stroke="#f0f" stroke-width=".25"/>
<circle cx="32.2" cy="51.9" r=".51" fill="#f0f"/>
<circle cx="32.2" cy="51.9" r=".51" fill="none" stroke="#f0f" stroke-width=".25"/>
<circle cx="84.5" cy="51.9" r=".51" fill="#f0f"/>
<circle cx="84.5" cy="51.9" r=".51" fill="none" stroke="#f0f" stroke-width=".25"/>
<circle cx="231" cy="67.6" r=".5" fill="#f0f"/>
<circle cx="231" cy="67.6" r=".5" fill="none" stroke="#f0f" stroke-width=".25"/>
<circle cx="231" cy="41.4" r=".5" fill="#f0f"/>
<circle cx="231" cy="41.4" r=".5" fill="none" stroke="#f0f" stroke-width=".25"/>
<circle cx="257.1" cy="41.4" r=".5" fill="#f0f"/>
<circle cx="257.1" cy="41.4" r=".5" fill="none" stroke="#f0f" stroke-width=".25"/>
<circle cx="238.8" cy="44.1" r=".51" fill="#f0f"/>
<circle cx="238.8" cy="44.1" r=".51" fill="none" stroke="#f0f" stroke-width=".25"/>
<circle cx="139.4" cy="164.4" r=".5" fill="#f0f"/>
<circle cx="139.4" cy="164.4" r=".5" fill="none" stroke="#f0f" stroke-width=".25"/>
<circle cx="149.9" cy="138.3" r=".51" fill="#f0f"/>
<circle cx="149.9" cy="138.3" r=".51" fill="none" stroke="#f0f" stroke-width=".25"/>
<circle cx="139.4" cy="138.3" r=".5" fill="#f0f"/>
<circle cx="139.4" cy="138.3" r=".5" fill="none" stroke="#f0f" stroke-width=".25"/>
<circle cx="63.5" cy="138.3" r=".51" fill="#f0f"/>
<circle cx="63.5" cy="138.3" r=".51" fill="none" stroke="#f0f" stroke-width=".25"/>
<circle cx="246.7" cy="156.5" r=".51" fill="#f0f"/>
<circle cx="246.7" cy="156.5" r=".51" fill="none" stroke="#f0f" stroke-width=".25"/>
<circle cx="246.7" cy="138.3" r=".51" fill="#f0f"/>
<circle cx="246.7" cy="138.3" r=".51" fill="none" stroke="#f0f" stroke-width=".25"/>
<circle cx="254.5" cy="138.3" r=".51" fill="#f0f"/>
<circle cx="254.5" cy="138.3" r=".51" fill="none" stroke="#f0f" stroke-width=".25"/>
<text font-size="2.8" x="33.7" y="74.1">.</text>
<g font-size="2.4">
<text x="172.9" y="40.9">2</text>
<text x="193.6" y="40.9">5</text>
<text x="172.9" y="46.1">4</text>
<text x="193.6" y="46.1">6</text>
<text x="57.8" y="48.8">1</text>
<text x="57.8" y="51.4">2</text>
<text x="172.9" y="51.4">1</text>
<text x="193.6" y="51.4">3</text>
<text x="57.8" y="54">3</text>
<text x="57.8" y="56.6">4</text>
<text x="57.8" y="59.2">5</text>
<text x="70.9" y="137.7">4</text>
<text x="91.6" y="137.7">3</text>
<text x="70.9" y="143">5</text>
<text x="91.6" y="143">2</text>
<text x="233.1" y="139.1" transform="rotate(-90 233.1 139.1)">3</text>
<text x="70.9" y="148.2">6</text>
<text x="91.6" y="148.2">1</text>
<text x="233.1" y="154.5" transform="rotate(-90 233.1 154.5)">2</text>
</g>
<g font-size="2.4" fill="#004080">
<text x="177.4" y="42.6">VIN</text>
<text x="177.4" y="47.8">EN</text>
<text x="185.5" y="47.8">VOS</text>
<text x="186.5" y="42.6">SW</text>
<text x="62.3" y="50.4">NO</text>
<text x="177.4" y="53">GND VSET</text>
<text x="62.3" y="55.7">NC</text>
<text x="62.3" y="58.3">MH1</text>
<text x="62.3" y="60.9">MH2</text>
<text x="75.4" y="139.4">VIN</text>
<text x="84.5" y="139.4">SW</text>
<text x="75.4" y="144.6">EN</text>
<text x="75.4" y="149.8">PWM</text>
<text x="83.2" y="144.6">GND</text>
<text x="85.4" y="149.8">FB</text>
</g>
<g font-size="2.3">
<text x="87.1" y="25.3">VCC_4V5</text>
<text x="105.5" y="25.3">VCC_4V5_RVP</text>
<text x="142.1" y="33.1">VCC_4V5_RVP</text>
<text x="160.4" y="33.1">VCC_4V5_RVP</text>
<text x="251.9" y="33.1">VCC_3V1</text>
<text x="29.5" y="41">V BAT VCC_4V5</text>
<text x="76.7" y="41">VCC_4V5</text>
<text x="113.3" y="43.6">VCC_4V5_RVP</text>
<text x="176.1" y="98.6">VCC_4V5_RVP</text>
<text x="217.9" y="106.4">VCC_4V5_RVP</text>
<text x="249.3" y="106.4">VCC_ADC</text>
<text x="40" y="127.3">VCC_4V5_RVP</text>
<text x="144.7" y="130">VCC_LED</text>
<text x="200.2" y="136.5">LED_TEST</text>
<text x="214.5" y="136.5">4</text>
<text x="26.4" y="149.6">4</text>
<text x="29" y="144.4">4</text>
<text x="33" y="149.6">LED_PWM</text>
<text x="35.6" y="144.4">LED_EN</text>
<text x="178.2" y="147">4</text>
<text x="184.7" y="147">BAT_ADC</text>
<text x="176.1" y="177">Title</text>
<text x="176.1" y="184.9">Size</text>
<text x="186.5" y="184.9">Document Number</text>
<text x="262.4" y="184.9">Rev</text>
<text x="178.7" y="187.5">A</text>
<text x="176.1" y="192.7">Date:</text>
<text x="189.7" y="192.7">Sunday, January 25, 2026</text>
<text x="228.4" y="192.7">Sheet</text>
<text x="241.5" y="192.7">3</text>
<text x="249.3" y="192.7">of</text>
<text x="257.2" y="192.7">7</text>
</g>
<g font-size="2.3" fill="#000080">
<text x="92.4" y="33.1">R1</text>
<text x="177.9" y="37.3">U1</text>
<text x="202.2" y="41">L1</text>
<text x="215.3" y="41">1uH</text>
<text x="238.8" y="41">R2</text>
<text x="61.5" y="45.2">X1</text>
<text x="105.5" y="47.8">Q1</text>
<text x="147.3" y="46.2">C1</text>
<text x="84.5" y="51.5">R3</text>
<text x="105.5" y="51">DMG2305UX-7</text>
<text x="144.7" y="51.5">2.2uF</text>
<text x="37.4" y="59.3">C5</text>
<text x="118.5" y="56.7">R4</text>
<text x="178.2" y="57.7">TPS628438DRLR</text>
<text x="202.2" y="56.7">R5</text>
<text x="215.3" y="59.3">10uF</text>
<text x="217.9" y="54.1">C2</text>
<text x="223.2" y="59.3">10uF</text>
<text x="225.8" y="54.1">C3</text>
<text x="231" y="59.3">100nF</text>
<text x="233.6" y="54.1">C4</text>
<text x="27" y="64.6">BC1</text>
<text x="34.8" y="64.6">100nF</text>
<text x="133.2" y="61.9">D1</text>
<text x="133.2" y="65.1">D5V0F1U2LP-7B</text>
<text x="61" y="67.2">EG1213</text>
<text x="118.5" y="67.2">499k</text>
<text x="202.2" y="67.2">162k</text>
<text x="183.9" y="109.1">R25</text>
<text x="235.7" y="113.2">Q2</text>
<text x="183.9" y="119.5">120E</text>
<text x="222.9" y="116.4">DMG2305UX-7</text>
<text x="188.1" y="124.7">D11</text>
<text x="225.8" y="122.1">R6</text>
<text x="246.7" y="124.7">R7</text>
<text x="188.1" y="127.9">APDA3020SECK/J3-PF</text>
<text x="45.3" y="137.8">R8</text>
<text x="74" y="133.6">TPS92201DRL</text>
<text x="100.2" y="137.8">L2</text>
<text x="113.3" y="137.8">2.2uH</text>
<text x="225.8" y="132.6">499k</text>
<text x="246.7" y="135.2">10K</text>
<text x="121.1" y="143">LXM2-PD01-0050</text>
<text x="236.3" y="140.4">Q3</text>
<text x="246.7" y="143">R10</text>
<text x="121.1" y="145.7">D2</text>
<text x="207.5" y="145.7">R9</text>
<text x="217.9" y="145.7">100E1</text>
<text x="254.6" y="145.7">C6</text>
<text x="63.6" y="153.5">C7</text>
<text x="83.4" y="154.1">U2</text>
<text x="134.2" y="150.9">C8</text>
<text x="144.7" y="150.9">C9</text>
<text x="233.6" y="150.9">MMBT3904</text>
<text x="246.7" y="153.5">10K</text>
<text x="254.6" y="150.9">100nF</text>
<text x="55.7" y="156.1">R11</text>
<text x="63.6" y="158.7">10uF</text>
<text x="131.6" y="156.1">10uF</text>
<text x="142.1" y="156.1">10uF</text>
<text x="55.7" y="166.6">499k</text>
<text x="121.1" y="166.1">499m</text>
<text x="121.1" y="176.5">R12</text>
</g>
<g font-size="2.3" fill="#8000ff">
<text x="100.2" y="33.1">DNP0E</text>
<text x="246.7" y="41">DNP0E</text>
<text x="92.4" y="51.5">DNP0E</text>
<text x="34.8" y="85.2">BATTERY HOLDER &amp; SWITCH</text>
<text x="97.6" y="85.2">REVERSE POLARITY PROTECTION</text>
<text x="210.1" y="85.2">DC-DC</text>
<text x="53.1" y="137.8">DNP0E</text>
<text x="186.5" y="158.5">BATTERY MONITORING</text>
<text x="186.5" y="179.7">POWER</text>
<text x="66.2" y="184.7">LED DRIVER RED LED 200mA</text>
<text x="186.5" y="187.5">VG-PD-SH-148-R1.0</text>
<text x="262.4" y="187.5">R1.0</text>
</g>
<text font-size="2.3" fill="#004080" x="62.3" y="53">COM</text>
<g font-size="1.9">
<text x="46.6" y="9.4">5</text>
<text x="96.3" y="9.4">4</text>
<text x="146" y="9.4">3</text>
<text x="195.7" y="9.4">2</text>
<text x="245.4" y="9.4">1</text>
<text x="19.8" y="34.6">D</text>
<text x="270.9" y="34.6">D</text>
<text x="19.8" y="80.3">C</text>
<text x="270.9" y="80.3">C</text>
<text x="19.8" y="126.2">B</text>
<text x="270.9" y="126.2">B</text>
<text x="19.8" y="171.9">A</text>
<text x="270.9" y="171.9">A</text>
<text x="46.6" y="195.2">5</text>
<text x="96.3" y="195.2">4</text>
<text x="146" y="195.2">3</text>
<text x="195.7" y="195.2">2</text>
<text x="245.4" y="195.2">1</text>
</g>
</svg>
